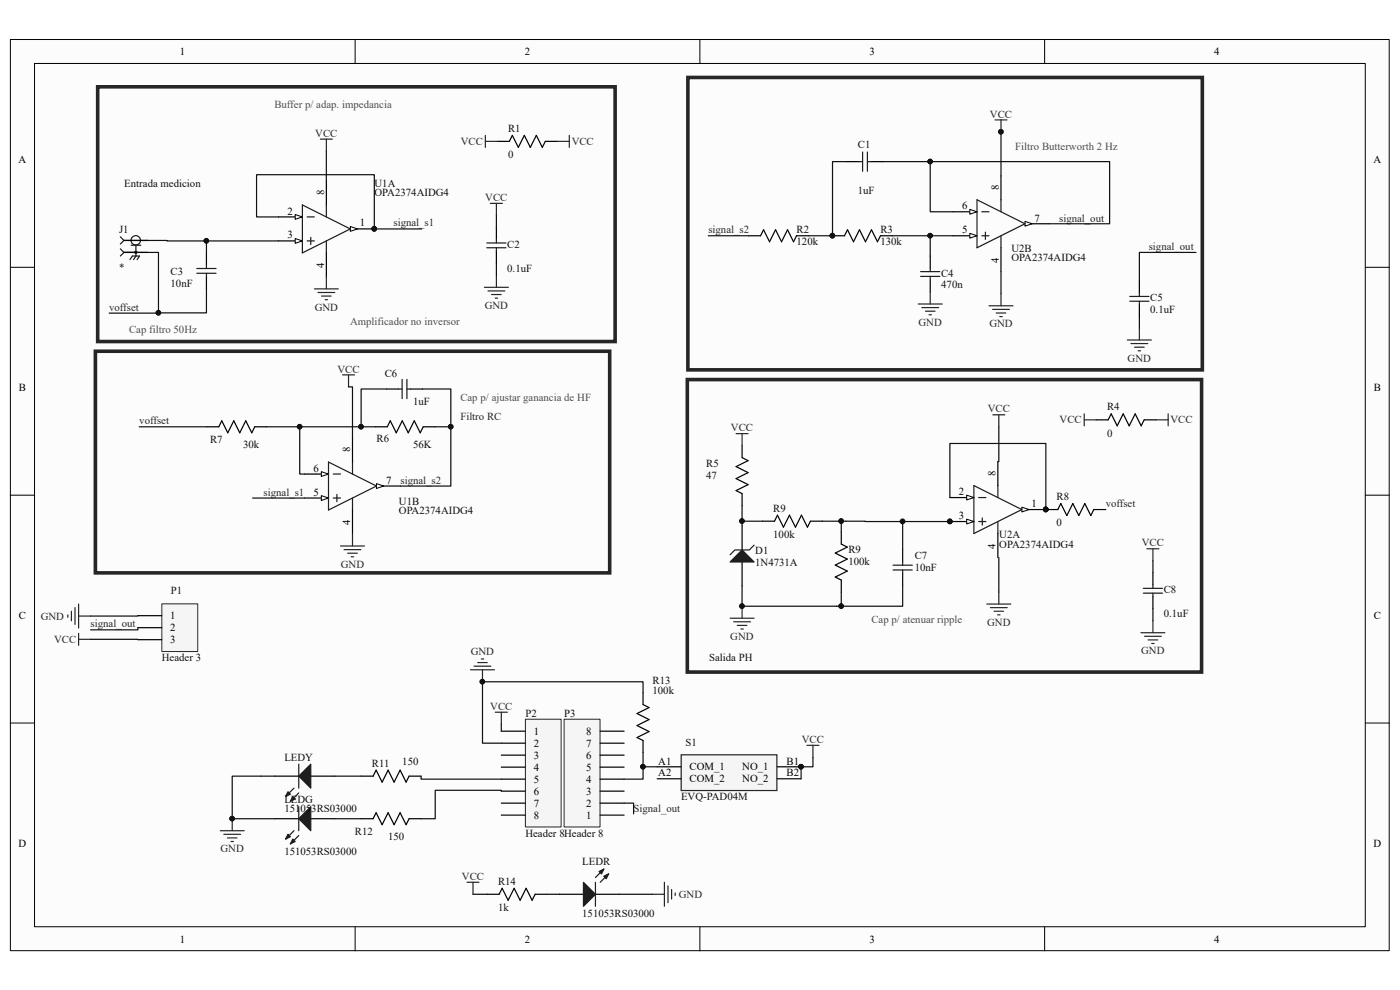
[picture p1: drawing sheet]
<svg xmlns="http://www.w3.org/2000/svg" width="297mm" height="210mm" viewBox="0 0 297 210" stroke-linecap="round" stroke-linejoin="round" font-family="sans-serif">
<path d="M2.2 8.4h292.5v193.3h-292.5z" fill="#fcfcfc"/>
<path d="M2.2 8.4h292.5v193.3h-292.5z" fill="none" stroke="#000" stroke-width=".21"/>
<path d="M7.4 13.5h282.2v183.1h-282.2z" fill="#fcfcfc"/>
<g fill="none" stroke="#000" stroke-width=".21">
<path d="M7.3 13.5h282.3v183.1h-282.3zM75.3 8.4v5.1M148.5 8.4v5.1M221.6 8.4v5.1M2.2 56.7h5.1M289.7 56.7h5.1M2.2 105h5.1M289.7 105h5.1M2.2 153.4h5.1M289.7 153.4h5.1M75.3 196.6v5.1M148.5 196.6v5.1"/>
<path d="M221.6 196.6v5.1"/>
</g>
<g fill="none" stroke="#000" stroke-width=".25">
<path d="M179.7 34.3h2.5M184.8 34.3h2.5M43.8 53.7v2.5M43.8 58.7v2.6M105.3 48.2v2.6M105.3 53.3v2.6M158.8 50h2.6l.6-1.3 1.3 2.6 1.2-2.6 1.3 2.6 1.3-2.6 1.2 2.6 .7-1.3h2.5M176.6 50h2.6l.6-1.3 1.3 2.6 1.2-2.6 1.3 2.6 1.3-2.6 1.3 2.6 .6-1.3h2.5M197.4 54.3v2.6M197.4 59.4v2.5M241.7 59.6v2.5M241.7 64.7v2.5"/>
<path d="M43.9 90.5h2.5l.7-1.2 1.2 2.5 1.3-2.5 1.3 2.5 1.2-2.5 1.3 2.5 .6-1.3h2.6M79.6 90.5h2.6l.6-1.2 1.3 2.5 1.2-2.5 1.3 2.5 1.3-2.5 1.3 2.5 .6-1.3h2.5M82 82.5h2.6M87.1 82.5h2.5M157.4 94.5v2.6l1.3 .6-2.5 1.3 2.5 1.3-2.5 1.2 2.5 1.3-2.5 1.3 1.2 .6v2.6M161.8 110.6h2.5l.6-1.3 1.3 2.5 1.3-2.5 1.3 2.5 1.2-2.5 1.3 2.5 .6-1.2h2.6M191.5 116.6v2.5M191.5 121.7v2.5"/>
</g>
<g fill="none" stroke="#1c1c1c" stroke-width=".25">
<path d="M182.2 34.3h.8M183 32.3v4M184 32.3v4M184 34.3h.8M41.8 57h4M41.8 58h4M43.8 56.2v.8M43.8 58v.7M103.3 52.6h4M103.3 51.5h4M105.3 50.8v.7M105.3 52.6v.7"/>
<path d="M195.3 58.6h4.1M195.3 57.6h4.1M197.4 56.9v.7M197.4 58.6v.8M239.7 62.9h4.1M239.7 63.9h4.1M241.7 62.1v.8M241.7 63.9v.8M84.6 82.5h.7M85.3 80.5v4.1M86.3 80.5v4.1M86.3 82.5h.8"/>
<path d="M189.5 119.9h4M191.5 119.1v.8M189.5 120.9h4M191.5 120.9v.8"/>
</g>
<g fill="none" stroke="#262626" stroke-width=".25">
<path d="M104 43.1h2.6M105.3 43.1v2.6M105.3 58.4v2.6M102.8 61h5.1M103.5 61.7h3.6M104.3 62.5h2M105.1 63.2h.5M194.8 64.5h5.1M195.6 65.3h3.5M196.3 66h2.1M197.1 66.8h.5M197.4 61.9v2.6"/>
<path d="M156.2 92h2.5M157.4 92v2.5M14.4 130.4v.5M15.2 129.7v2M15.9 128.9v3.6M16.7 128.1v5.1M16.7 134.4v2.5M16.7 135.6h2.5M16.7 130.7h2.5M154.9 131.1h5.1M155.7 131.9h3.5M156.4 132.7h2.1"/>
<path d="M157.2 133.4h.5M157.4 128.6v2.5"/>
</g>
<g fill="#0e0e0e" stroke="#0e0e0e" stroke-width=".21">
<circle cx="157.4" cy="128.6" r=".48"/>
<circle cx="176.6" cy="50" r=".48"/>
</g>
<path d="M34.4 128.1h7.6v10.1h-7.6z" fill="#f5f5f5"/>
<path d="M34.3 128.1h7.7v10.1h-7.7z" fill="none" stroke="#262626" stroke-width=".21"/>
<path d="M74.3 48.6h5.1M29.2 130.6h5.1M29.2 133.2h5.1M29.2 135.7h5.1" fill="none" stroke="#000" stroke-width=".25"/>
<path d="M74.3 48.1l1.6 .5-1.6 .5z" fill="#fcfcfc"/>
<path d="M74.3 48.1l1.6 .5-1.6 .5z" fill="none" stroke="#000" stroke-width=".21"/>
<circle cx="79.4" cy="48.5" r=".48" fill="#0e0e0e" stroke="#0e0e0e" stroke-width=".21"/>
<path d="M59.1 51.1h5" fill="none" stroke="#000" stroke-width=".25"/>
<path d="M62.6 50.6l1.5 .5-1.5 .5z" fill="#fcfcfc"/>
<path d="M62.6 50.6l1.5 .5-1.5 .5z" fill="none" stroke="#000" stroke-width=".21"/>
<path d="M59.1 46h5" fill="none" stroke="#000" stroke-width=".25"/>
<path d="M62.6 45.5l1.5 .5-1.5 .5z" fill="#fcfcfc"/>
<path d="M62.6 45.5l1.5 .5-1.5 .5z" fill="none" stroke="#000" stroke-width=".21"/>
<path d="M64.1 43.5l10.2 5.1-10.2 5.1zM65.2 46h1.5M65.2 51.1h1.5M65.9 50.3v1.6M69.2 43.5v2.5M69.2 51.1v2.6" fill="none" stroke="#1c1c1c" stroke-width=".25"/>
<path d="M69.2 38.4v5.1M69.2 53.7v5M79.9 103.1h5.1" fill="none" stroke="#000" stroke-width=".25"/>
<circle cx="79.4" cy="48.5" r=".48" fill="#0e0e0e" stroke="#0e0e0e" stroke-width=".21"/>
<path d="M79.9 102.6l1.5 .5-1.5 .5z" fill="#fcfcfc"/>
<path d="M79.9 102.6l1.5 .5-1.5 .5z" fill="none" stroke="#000" stroke-width=".21"/>
<path d="M64.6 105.7h5.1" fill="none" stroke="#000" stroke-width=".25"/>
<path d="M68.2 105.1l1.5 .6-1.5 .5z" fill="#fcfcfc"/>
<path d="M68.2 105.1l1.5 .6-1.5 .5z" fill="none" stroke="#000" stroke-width=".21"/>
<path d="M64.6 100.6h5.1" fill="none" stroke="#000" stroke-width=".25"/>
<path d="M68.2 100.1l1.5 .5-1.5 .5z" fill="#fcfcfc"/>
<path d="M68.2 100.1l1.5 .5-1.5 .5z" fill="none" stroke="#000" stroke-width=".21"/>
<path d="M69.7 98l10.2 5.1-10.2 5.1zM74.8 98v2.6M70.7 100.6h1.5M70.7 105.7h1.5M71.5 104.9v1.5M74.8 105.7v2.5" fill="none" stroke="#1c1c1c" stroke-width=".25"/>
<path d="M74.8 92.9v5.1M74.8 108.2v5.1M216.8 108.1h5.1" fill="none" stroke="#000" stroke-width=".25"/>
<g fill="none" stroke="#262626" stroke-width=".25">
<path d="M68 29.5h2.5M69.2 29.5v2.6M69.2 58.7v2.6M66.7 61.3h5.1M67.5 62h3.5M68.2 62.8h2.1M69 63.6h.5M72.7 79.5h2.5M73.9 79.5v2.6M72.2 115.8h5.1M73 116.6h3.6M73.8 117.4h2"/>
<path d="M74.5 118.1h.5M74.8 113.3v2.5"/>
</g>
<path d="M216.8 107.6l1.5 .5-1.5 .5z" fill="#fcfcfc"/>
<path d="M216.8 107.6l1.5 .5-1.5 .5z" fill="none" stroke="#000" stroke-width=".21"/>
<circle cx="221.8" cy="108.1" r=".48" fill="#0e0e0e" stroke="#0e0e0e" stroke-width=".21"/>
<path d="M201.5 110.6h5.1" fill="none" stroke="#000" stroke-width=".25"/>
<path d="M205.1 110.1l1.5 .5-1.5 .5z" fill="#fcfcfc"/>
<path d="M205.1 110.1l1.5 .5-1.5 .5z" fill="none" stroke="#000" stroke-width=".21"/>
<circle cx="201.5" cy="110.6" r=".48" fill="#0e0e0e" stroke="#0e0e0e" stroke-width=".21"/>
<path d="M201.5 105.6h5.1" fill="none" stroke="#000" stroke-width=".25"/>
<path d="M205.1 105l1.5 .6-1.5 .5z" fill="#fcfcfc"/>
<path d="M205.1 105l1.5 .6-1.5 .5z" fill="none" stroke="#000" stroke-width=".21"/>
<path d="M206.6 103l10.2 5.1-10.2 5.1zM207.6 105.6h1.6M207.6 110.6h1.6M208.4 109.9v1.5M211.7 103v2.6M211.7 110.6v2.6" fill="none" stroke="#1c1c1c" stroke-width=".25"/>
<path d="M217.4 47.5h5.1M211.7 97.9v5.1M211.7 113.2v5.1" fill="none" stroke="#000" stroke-width=".25"/>
<g fill="#0e0e0e" stroke="#0e0e0e" stroke-width=".21">
<circle cx="221.8" cy="108.1" r=".48"/>
<circle cx="201.5" cy="110.6" r=".48"/>
</g>
<path d="M217.4 47l1.6 .5-1.6 .5z" fill="#fcfcfc"/>
<path d="M217.4 47l1.6 .5-1.6 .5z" fill="none" stroke="#000" stroke-width=".21"/>
<path d="M202.2 50h5.1" fill="none" stroke="#000" stroke-width=".25"/>
<path d="M205.7 49.5l1.6 .5-1.6 .5z" fill="#fcfcfc"/>
<path d="M205.7 49.5l1.6 .5-1.6 .5z" fill="none" stroke="#000" stroke-width=".21"/>
<path d="M202.2 44.9h5.1" fill="none" stroke="#000" stroke-width=".25"/>
<path d="M205.7 44.4l1.6 .5-1.6 .5z" fill="#fcfcfc"/>
<path d="M205.7 44.4l1.6 .5-1.6 .5z" fill="none" stroke="#000" stroke-width=".21"/>
<path d="M207.3 42.4l10.1 5.1-10.1 5.1zM208.3 44.9h1.5M208.3 50h1.5M209.1 49.2v1.6M212.4 42.4v2.5M212.4 50v2.6" fill="none" stroke="#1c1c1c" stroke-width=".25"/>
<path d="M212.4 37.3v5.1M212.4 52.6v5M157.4 111.6v5.1M157.4 119.2v5.1" fill="none" stroke="#000" stroke-width=".25"/>
<path d="M211.1 25.4h2.5M212.4 25.4v2.6M209.8 64.9h5.1M210.6 65.6h3.5M211.3 66.4h2.1M212.1 67.2h.5M212.4 62.3v2.6M239.2 72.1h5.1M239.9 72.9h3.6M240.7 73.6h2M241.5 74.4h.5M241.7 69.6v2.5" fill="none" stroke="#262626" stroke-width=".25"/>
<circle cx="212.3" cy="28" r=".48" fill="#0e0e0e" stroke="#0e0e0e" stroke-width=".21"/>
<path d="M157.4 116.7l2.6 2.5h-5.1z" fill="#1c1c1c"/>
<g fill="none" stroke="#1c1c1c" stroke-width=".25">
<path d="M25.5 50.2l.8 .8M25.5 52.8l.8 .7M26.3 53.5h5.1M26.3 51l-.8 .8M26.3 51h5.1M26.3 53.5l-.8 .8M27.6 55.1l.5-.8h1.5l-.5 .8M27.8 52h2.1M28.8 52v2.3l-.5 .8M157.4 116.7l2.6 2.5h-5.1zM160 115.7l-1 1h-3.1l-1 1M242.6 125.8h4"/>
<path d="M242.6 124.8h4M244.6 124v.8M244.6 125.8v.8"/>
<circle cx="28.8" cy="51" r="1"/>
<circle cx="28.8" cy="53.5" r=".23"/>
</g>
<g fill="none" stroke="#262626" stroke-width=".25">
<path d="M103 28.7v2.6M103 30h2.5M118.2 30h2.6M120.8 28.7v2.6M210.6 88h2.6M211.9 88v2.5M230 87.8v2.5M230 89.1h2.6M245.3 89.1h2.5M247.8 87.8v2.5M243.3 116.4h2.6M244.6 116.4v2.6"/>
<path d="M209.4 128.1h5M210.1 128.9h3.6M210.9 129.7h2M211.6 130.4h.6M211.9 125.6v2.5M242 134.2h5.1M242.8 135h3.6M243.6 135.7h2M244.3 136.5h.5M244.6 131.7v2.5"/>
</g>
<path d="M105.5 30h2.6l.6-1.3 1.3 2.6 1.2-2.6 1.3 2.6 1.3-2.6 1.3 2.6 .6-1.3h2.5M26.3 51h5.1M26.3 53.5h5.1M232.6 89.1h2.5l.6-1.3 1.3 2.5 1.3-2.5 1.3 2.5 1.2-2.5 1.3 2.5 .6-1.2h2.6M221.9 108.1h2.5l.7-1.3 1.2 2.6 1.3-2.6 1.3 2.6 1.2-2.6 1.3 2.6 .7-1.3h2.5M244.6 121.5v2.5M244.6 126.6v2.5" fill="none" stroke="#000" stroke-width=".25"/>
<path d="M20.7 18.4h109.8v54.1h-109.8zM145.9 16.4h109.2v62.1h-109.2zM20.2 74.5h109.1v47h-109.1zM145.8 80.5h109.1v62.1h-109.1z" fill="none" stroke="#262626" stroke-width=".76"/>
<circle cx="221.8" cy="108.1" r=".48" fill="#0e0e0e" stroke="#0e0e0e" stroke-width=".21"/>
<path d="M111.5 152.6h7.5v22.8h-7.5z" fill="#f5f5f5"/>
<path d="M111.5 152.6h7.5v22.8h-7.5z" fill="none" stroke="#262626" stroke-width=".21"/>
<path d="M106.4 155.1h5M106.4 157.7h5M106.4 160.2h5M106.4 162.7h5M106.4 165.3h5M106.4 167.8h5M106.4 170.4h5M106.4 172.9h5" fill="none" stroke="#000" stroke-width=".25"/>
<path d="M119.7 152.6h7.6v22.8h-7.6z" fill="#f5f5f5"/>
<path d="M119.7 152.6h7.6v22.8h-7.6z" fill="none" stroke="#262626" stroke-width=".21"/>
<path d="M127.3 157.7h5.1M127.3 155.1h5.1M136.4 146.9v2.6l1.3 .6-2.6 1.3 2.6 1.2-2.6 1.3 2.6 1.3-2.6 1.3 1.3 .6v2.5M76.6 173.7h2.6l.6-1.3 1.3 2.6 1.2-2.6 1.3 2.6 1.3-2.6 1.3 2.6 .6-1.3h2.5M76.6 164.7h2.6l.6-1.3 1.3 2.5 1.2-2.5 1.3 2.5 1.3-2.5 1.3 2.5 .6-1.2h2.5M127.3 172.9h5.1M127.3 170.4h5.1M127.3 167.8h5.1M127.3 165.3h5.1M127.3 162.7h5.1M127.3 160.2h5.1M103.4 189.7h2.5l.6-1.3 1.3 2.6 1.3-2.6 1.2 2.6 1.3-2.6 1.3 2.6 .6-1.3h2.6" fill="none" stroke="#000" stroke-width=".25"/>
<g fill="none" stroke="#262626" stroke-width=".25">
<path d="M102.1 139.8h.5M99.8 142.1h5.1M100.6 141.3h3.5M101.3 140.6h2.1M102.4 142.1v2.5M105.1 151.1h2.5M106.4 151.1v2.5M171.2 158.1h2.5M172.5 158.1v2.6M46.7 176.2h5.1M47.5 177h3.5M48.2 177.8h2.1"/>
<path d="M49 178.5h.5M49.3 173.7v2.5M99.1 187.2h2.5M100.3 187.2v2.5M138.4 189.7h2.6M141 187.2v5.1M141.7 187.9v3.6M142.5 188.7v2M143.2 189.5v.5"/>
</g>
<g fill="#0e0e0e" stroke="#0e0e0e" stroke-width=".21">
<circle cx="102.3" cy="144.6" r=".48"/>
<circle cx="49.2" cy="173.7" r=".48"/>
</g>
<path d="M144.5 160.1h20.3v7.6h-20.3z" fill-rule="evenodd" fill="#f5f5f5" stroke="#262626" stroke-width=".25"/>
<path d="M58.3 173.7h5.1M65.9 173.7h5.1M139.4 162.7h5.1M139.4 165.2h5.1M164.9 162.7h5.1M164.9 165.2h5.1" fill="none" stroke="#000" stroke-width=".25"/>
<g fill="#0e0e0e" stroke="#0e0e0e" stroke-width=".21">
<circle cx="169.9" cy="162.6" r=".48"/>
<circle cx="43.8" cy="51.1" r=".48"/>
<circle cx="79.4" cy="48.5" r=".48"/>
<circle cx="33.6" cy="66.3" r=".48"/>
<circle cx="63.6" cy="90.5" r=".48"/>
<circle cx="95.6" cy="90.5" r=".48"/>
<circle cx="76.6" cy="90.5" r=".48"/>
<circle cx="176.6" cy="50" r=".48"/>
<circle cx="197.3" cy="50" r=".48"/>
<circle cx="197.3" cy="34.3" r=".48"/>
<circle cx="191.5" cy="110.6" r=".48"/>
<circle cx="212.3" cy="28" r=".48"/>
<circle cx="157.4" cy="110.5" r=".48"/>
<circle cx="221.8" cy="108.1" r=".48"/>
<circle cx="102.3" cy="144.6" r=".48"/>
<circle cx="136.4" cy="162.6" r=".48"/>
</g>
<g fill="none" stroke="#0e0e0e" stroke-width=".25">
<path d="M69.2 32.1v6.3M179.7 34.3h-3.1v15.7h-5.1M187.3 34.3h48.1v13.2h-12.9M197.4 34.3v10.6h4.8M212.7 28h-.3v9.3M31.4 53.5h2.2v12.9h10.2v-5.1M31.4 51l27.7 .1M43.8 51.1v2.6M59.1 46h-4.7v-8.9h25v11.5h10.1M105.3 45.7v2.5M105.3 55.9v2.5M150.3 50h8.5"/>
<path d="M189.3 50h12.9M197.4 50v4.3M212.4 57.6v4.7M253.7 53.5h-12v6.1M33.6 66.4h-10.4M241.7 67.2v2.4M29.5 90.5h14.4M56.6 90.5h23M63.6 90.5v10.1h1M73.9 82.1h.9v10.8M82 82.5h-5.4v8M89.6 82.5h6v8"/>
<path d="M92.3 90.5h3.3v12.6h-10.6M211.9 90.5v7.4h-.2M53.6 105.7h11M157.4 107.3v3.3M161.8 110.6h-4.4v1M191.5 110.6v6M201.5 105.6v-11.5h20.4v14M211.9 118.3v7.3M244.6 119v2.5M19.2 135.6l10 .1M29.2 130.6l-10 .1M29.2 133.2v.4h-10"/>
<path d="M244.6 129.1v2.6M106.4 153.6v1.5M136.4 146.9v-2.3h-34v13.1h4M136.4 159.6v5.7h-4M71 164.7h5.6M71 173.7h5.6M89.3 164.7v.6h17.1M106.4 167.8v-.1h-14.1v6h-3M132.4 170.4h2v2.3M136.4 162.7h3M172.5 160.7v2h-2.5v2.5M100.3 189.7h3.1"/>
</g>
<path d="M65.9 171.1v5.1l-2.5-2.5z" fill="#1c1c1c"/>
<path d="M62.4 176.2l-1.8 1.8M65.9 171.1v5.1l-2.5-2.5z" fill="none" stroke="#1c1c1c" stroke-width=".25"/>
<path d="M61.1 177l.5 .5-1 .5z" fill="#1c1c1c"/>
<path d="M61.1 177l.5 .5-1 .5zM63.4 171.1v5.1M63.4 177.2l-1.8 1.8" fill="none" stroke="#1c1c1c" stroke-width=".25"/>
<path d="M62.1 178l.5 .5-1 .5z" fill="#1c1c1c"/>
<path d="M62.1 178l.5 .5-1 .5z" fill="none" stroke="#1c1c1c" stroke-width=".25"/>
<path d="M58.3 164.7h5.1M65.9 164.7h5.1" fill="none" stroke="#000" stroke-width=".25"/>
<path d="M63.4 164.7l2.5-2.6v5.1z" fill="#1c1c1c"/>
<path d="M62.4 167.2l-1.8 1.8M63.4 164.7l2.5-2.6v5.1z" fill="none" stroke="#1c1c1c" stroke-width=".25"/>
<path d="M61.1 168l.5 .5-1 .5z" fill="#1c1c1c"/>
<path d="M61.1 168l.5 .5-1 .5zM63.4 162.1v5.1M63.4 168.2l-1.8 1.8" fill="none" stroke="#1c1c1c" stroke-width=".25"/>
<path d="M62.1 169l.5 .5-1 .5z" fill="#1c1c1c"/>
<path d="M62.1 169l.5 .5-1 .5z" fill="none" stroke="#1c1c1c" stroke-width=".25"/>
<path d="M118.7 189.7h5.1M126.3 189.7h5.1" fill="none" stroke="#000" stroke-width=".25"/>
<path d="M123.8 187.2l2.5 2.5-2.5 2.6z" fill="#1c1c1c"/>
<path d="M123.8 187.2l2.5 2.5-2.5 2.6zM129.1 185.4l-1.8 1.8" fill="none" stroke="#1c1c1c" stroke-width=".25"/>
<path d="M128.1 185.9l1-.5-.5 1z" fill="#1c1c1c"/>
<path d="M126.3 187.2v5.1M128.1 185.9l1-.5-.5 1zM128.1 184.4l-1.8 1.7" fill="none" stroke="#1c1c1c" stroke-width=".25"/>
<path d="M127.1 184.9l1-.5-.5 1z" fill="#1c1c1c"/>
<path d="M127.1 184.9l1-.5-.5 1z" fill="none" stroke="#1c1c1c" stroke-width=".25"/>
<path d="M174.5 110.6h4M201.7 110.6h-23.2v2.3M157.4 124.3v4.3h21.1v-3M191.5 124.2v4.4h-13M58.3 164.7h-9v9h9M116.1 189.7h2.6M131.4 189.7h7" fill="none" stroke="#0e0e0e" stroke-width=".25"/>
<g fill="#0e0e0e" stroke="#0e0e0e" stroke-width=".21">
<circle cx="49.2" cy="173.7" r=".48"/>
<circle cx="178.4" cy="110.5" r=".48"/>
<circle cx="201.5" cy="110.6" r=".48"/>
<circle cx="191.5" cy="110.6" r=".48"/>
<circle cx="157.4" cy="128.6" r=".48"/>
<circle cx="178.4" cy="128.6" r=".48"/>
</g>
<path d="M178.5 112.9v2.5l1.2 .7-2.5 1.2 2.5 1.3-2.5 1.3 2.5 1.2-2.5 1.3 1.3 .7v2.5" fill="none" stroke="#000" stroke-width=".25"/>
<g font-size="2.3">
<text x="38.2" y="11.7">1</text>
<text x="111.3" y="11.7">2</text>
<text x="184.5" y="11.7">3</text>
<text x="257.6" y="11.7">4</text>
<text x="3.9" y="34.6">A</text>
<text x="291.4" y="34.6">A</text>
<text x="68.7" y="41.4" transform="rotate(-90 68.7 41.4)">8</text>
<text x="211.9" y="40.3" transform="rotate(-90 211.9 40.3)">8</text>
<text x="61" y="45.5">2</text>
<text x="204.1" y="44.4">6</text>
<text x="219.5" y="47">7</text>
<text x="61" y="50.6">3</text>
<text x="76.4" y="48">1</text>
<text x="204.1" y="49.5">5</text>
<text x="68.7" y="56.8" transform="rotate(-90 68.7 56.8)">4</text>
<text x="211.9" y="55.8" transform="rotate(-90 211.9 55.8)">4</text>
<text x="4" y="82.9">B</text>
<text x="291.5" y="82.9">B</text>
<text x="74.3" y="96" transform="rotate(-90 74.3 96)">8</text>
<text x="66.5" y="100.1">6</text>
<text x="211.2" y="101" transform="rotate(-90 211.2 101)">8</text>
<text x="66.5" y="105.2">5</text>
<text x="81.9" y="102.6">7</text>
<text x="203.4" y="105.1">2</text>
<text x="218.8" y="107.6">1</text>
<text x="74.3" y="111.4" transform="rotate(-90 74.3 111.4)">4</text>
<text x="203.4" y="110.2">3</text>
<text x="211.2" y="116.4" transform="rotate(-90 211.2 116.4)">4</text>
<text x="4" y="131.3">C</text>
<text x="36.1" y="131.4">1</text>
<text x="291.5" y="131.3">C</text>
<text x="36.1" y="133.9">2</text>
<text x="36.1" y="136.5">3</text>
<text x="113.2" y="155.9">1</text>
<text x="124.4" y="155.9">8</text>
<text x="113.2" y="158.4">2</text>
<text x="113.2" y="161">3</text>
<text x="124.4" y="161">6</text>
<text x="124.4" y="158.4">7</text>
<text x="113.2" y="163.5">4</text>
<text x="113.2" y="166.1">5</text>
<text x="124.4" y="166.1">4</text>
<text x="124.4" y="163.5">5</text>
<text x="139.7" y="162.2">A1</text>
<text x="139.7" y="164.7">A2</text>
<text x="146.3" y="163.4">COM_1</text>
<text x="146.3" y="166">COM_2</text>
<text x="157.5" y="163.4">NO_1</text>
<text x="157.5" y="166">NO_2</text>
<text x="166.9" y="162.2">B1</text>
<text x="166.9" y="164.7">B2</text>
<text x="113.2" y="168.6">6</text>
<text x="113.2" y="171.2">7</text>
<text x="113.2" y="173.7">8</text>
<text x="124.4" y="173.7">1</text>
<text x="124.4" y="171.2">2</text>
<text x="124.4" y="168.6">3</text>
<text x="3.9" y="179.6">D</text>
<text x="291.4" y="179.6">D</text>
<text x="38.2" y="199.9">1</text>
<text x="111.3" y="199.9">2</text>
<text x="184.5" y="199.9">3</text>
<text x="257.6" y="199.9">4</text>
</g>
<g font-size="2.3" fill="#4c4c4c">
<text x="58.2" y="22.9">Buffer p/ adap. impedancia</text>
<text x="215.4" y="31.8">Filtro Butterworth 2 Hz</text>
<text x="27.4" y="70.6">Cap filtro 50Hz</text>
<text x="74.3" y="68.9">Amplificador no inversor</text>
<text x="97.7" y="85">Cap p/ ajustar ganancia de HF</text>
<text x="184.9" y="132.1">Cap p/ atenuar ripple</text>
</g>
<g font-size="2.3" fill="#262626">
<text x="66.9" y="29">VCC</text>
<text x="210" y="24.9">VCC</text>
<text x="97.7" y="30.8">VCC</text>
<text x="121.3" y="30.8">VCC</text>
<text x="103" y="42.6">VCC</text>
<text x="224.7" y="47">signal_out</text>
<text x="83.5" y="48">signal_s1</text>
<text x="150.3" y="49.5">signal_s2</text>
<text x="243.7" y="53">signal_out</text>
<text x="23.2" y="65.9">voffset</text>
<text x="66.8" y="65.9">GND</text>
<text x="102.8" y="65.5">GND</text>
<text x="194.9" y="69.1">GND</text>
<text x="209.9" y="69.5">GND</text>
<text x="239.2" y="76.7">GND</text>
<text x="71.6" y="79">VCC</text>
<text x="97.7" y="89">Filtro RC</text>
<text x="209.5" y="87.5">VCC</text>
<text x="224.8" y="89.8">VCC</text>
<text x="248.3" y="89.8">VCC</text>
<text x="29.5" y="90">voffset</text>
<text x="155.1" y="91.5">VCC</text>
<text x="55.9" y="105.2">signal_s1</text>
<text x="85" y="102.6">signal_s2</text>
<text x="234.6" y="107.6">voffset</text>
<text x="242.2" y="115.9">VCC</text>
<text x="72.3" y="120.4">GND</text>
<text x="8.6" y="131.4">GND</text>
<text x="11.5" y="136.4">VCC</text>
<text x="19.2" y="133.1">signal_out</text>
<text x="154.9" y="135.7">GND</text>
<text x="209.4" y="132.7">GND</text>
<text x="99.9" y="139">GND</text>
<text x="242.1" y="138.8">GND</text>
<text x="104" y="150.6">VCC</text>
<text x="170.1" y="157.6">VCC</text>
<text x="134.4" y="172.2">Signal_out</text>
<text x="46.8" y="180.8">GND</text>
<text x="98" y="186.6">VCC</text>
<text x="144" y="190.5">GND</text>
</g>
<g font-size="2.3" fill="#0e0e0e">
<text x="107.8" y="27.9">R1</text>
<text x="107.8" y="33.6">0</text>
<text x="182" y="31.5">C1</text>
<text x="26.4" y="39.6">Entrada medicion</text>
<text x="79.5" y="39.6">U1A</text>
<text x="79.5" y="41.6">OPA2374AIDG4</text>
<text x="182" y="41.2">1uF</text>
<text x="25.3" y="49.5">J1</text>
<text x="107.6" y="52.6">C2</text>
<text x="169" y="49.5">R2</text>
<text x="169" y="52.1">120k</text>
<text x="186.8" y="49.5">R3</text>
<text x="186.8" y="52.1">130k</text>
<text x="214.6" y="53.4">U2B</text>
<text x="25.3" y="57.4">*</text>
<text x="36.2" y="58.3">C3</text>
<text x="107.6" y="57.7">0.1uF</text>
<text x="199.6" y="58.7">C4</text>
<text x="214.6" y="55.5">OPA2374AIDG4</text>
<text x="36.2" y="60.8">10nF</text>
<text x="199.7" y="61">470n</text>
<text x="244" y="63.9">C5</text>
<text x="244" y="66.5">0.1uF</text>
<text x="81.6" y="80">C6</text>
<text x="87.6" y="86">1uF</text>
<text x="234.9" y="87">R4</text>
<text x="44.6" y="94.1">R7</text>
<text x="51.6" y="95">30k</text>
<text x="79.9" y="93.8">R6</text>
<text x="87.6" y="95">56K</text>
<text x="234.9" y="92.7">0</text>
<text x="149.8" y="99.1">R5</text>
<text x="149.8" y="101.7">47</text>
<text x="84.6" y="107.1">U1B</text>
<text x="224.2" y="106.1">R8</text>
<text x="84.6" y="109.1">OPA2374AIDG4</text>
<text x="164" y="108.5">R9</text>
<text x="224.2" y="111.7">0</text>
<text x="160.2" y="117.4">D1</text>
<text x="160.2" y="120">1N4731A</text>
<text x="164" y="114.1">100k</text>
<text x="180" y="117.2">R9</text>
<text x="180" y="119.8">100k</text>
<text x="194.1" y="118.6">C7</text>
<text x="212" y="114.2">U2A</text>
<text x="212" y="116.2">OPA2374AIDG4</text>
<text x="194.1" y="121.2">10nF</text>
<text x="246.9" y="125.9">C8</text>
<text x="36.2" y="126.1">P1</text>
<text x="246.9" y="130.9">0.1uF</text>
<text x="34.3" y="140.3">Header 3</text>
<text x="150.5" y="140.2">Salida PH</text>
<text x="138.4" y="145.1">R13</text>
<text x="138.4" y="147.2">100k</text>
<text x="111.5" y="152.1">P2</text>
<text x="119.7" y="152.1">P3</text>
<text x="60.3" y="161.4">LEDY</text>
<text x="145.4" y="158.2">S1</text>
<text x="78.9" y="162.6">R11</text>
<text x="85.3" y="162.2">150</text>
<text x="60.3" y="170.4">LEDG</text>
<text x="60.3" y="172.3">151053RS03000</text>
<text x="144.5" y="169.8">EVQ-PAD04M</text>
<text x="75.3" y="177.2">R12</text>
<text x="82.3" y="178.2">150</text>
<text x="111.5" y="177.5">Header 8Header 8</text>
<text x="60.3" y="181.3">151053RS03000</text>
<text x="123.5" y="183.6">LEDR</text>
<text x="105.7" y="187.7">R14</text>
<text x="105.7" y="193.3">1k</text>
<text x="123.5" y="194.6">151053RS03000</text>
</g>
</svg>
